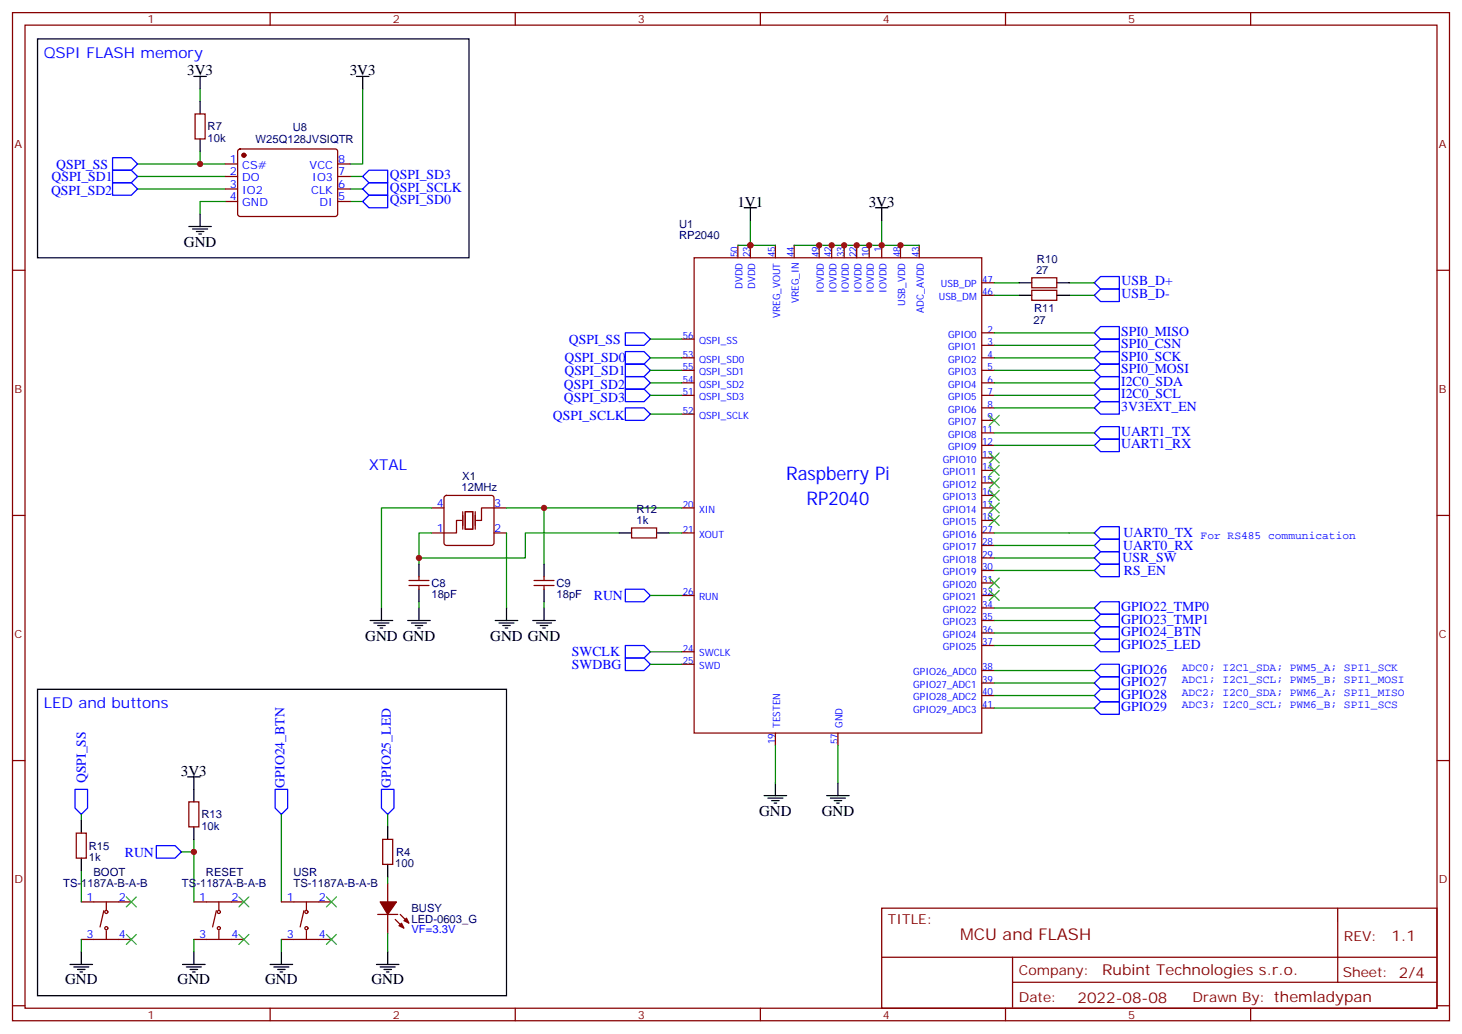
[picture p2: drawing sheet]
<svg xmlns="http://www.w3.org/2000/svg" width="412mm" height="292mm" viewBox="0 0 412 292" stroke-linecap="round" stroke-linejoin="round" font-family="sans-serif">
<g fill="none" stroke="#870000" stroke-width=".35">
<path d="M3.5 3.6h405.4v284.3h-405.4zM7.1 7.1h398.2v277.3h-398.2zM76.2 3.6v3.5M145.3 3.6v3.5M214.5 3.6v3.5M283.6 3.6v3.5M352.8 3.6v3.5M55 32.1h2.9v7.1h-2.9zM63.5 46.2h3.5M63.5 49.8h3.5M63.5 53.3h3.5M63.5 56.8h3.5"/>
<path d="M67.3 42.2l.4-.2 27.1 .1 .4 .6v17.9l-.7 .5-27-.1-.5-.6v-17.7zM95.2 46.2h3.6M95.2 49.8h3.6M95.2 53.3h3.6M95.2 56.8h3.6M3.5 76.2h3.6M195.8 72.7h81.1v134.1h-81.1zM208.1 69.2v3.5M211.7 69.2v3.5M218.7 69.2v3.5M224 69.2v3.5M231.1 69.2v3.5"/>
<path d="M234.6 69.2v3.5M238.1 69.2v3.5M241.7 69.2v3.5M245.2 69.2v3.5M248.7 69.2v3.5M254 69.2v3.5M259.3 69.2v3.5M276.9 79.8h3.6M291 78.4h7.1v2.8h-7.1zM405.3 76.2h3.6M192.3 95.6h3.5M276.9 83.3h3.6"/>
<path d="M276.9 97.4h3.6M276.9 93.9h3.6M291 81.9h7.1v2.8h-7.1zM192.3 111.5h3.5M192.3 108h3.5M192.3 104.5h3.5M192.3 100.9h3.5M192.3 116.8h3.5M276.9 118.6h3.6M276.9 115h3.6M276.9 111.5h3.6M276.9 108h3.6"/>
<path d="M276.9 104.5h3.6M276.9 100.9h3.6M125.5 139.9l.4-.2h12.7l.5 .2 .2 .5v12.7l-.2 .5-.5 .2h-12.7l-.5-.2-.2-.5v-12.7zM276.9 139.7h3.6M276.9 136.2h3.6M276.9 132.7h3.6M276.9 129.2h3.6M276.9 125.6h3.6M276.9 122.1h3.6M3.5 145.4h3.6M121.7 143.3h3.5M130.2 146.8h-1.4v3.5h-7.1"/>
<path d="M130.5 144.3v5M131.2 144.3h2.1v5h-2.1zM134.1 144.3v5M139.3 150.3h3.6M142.9 143.3h-7.1v3.5h-1.4M178.2 148.9h7v2.8h-7zM192.3 150.3h3.5M192.3 143.3h3.5M276.9 157.4h3.6M276.9 153.8h3.6M276.9 150.3h3.6M276.9 143.3h3.6"/>
<path d="M276.9 146.8h3.6M405.3 145.4h3.6M115.4 165.1h5.6M115.4 163.7h5.6M118.2 162.7v1M118.2 165.1v1.1M150.6 165.1h5.7M150.6 163.7h5.7M153.5 162.7v1M153.5 165.1v1.1M192.3 168h3.5M276.9 178.5h3.6"/>
<path d="M276.9 175h3.6M276.9 171.5h3.6M276.9 168h3.6M276.9 164.4h3.6M276.9 160.9h3.6M192.3 187.4h3.5M192.3 183.8h3.5M276.9 199.7h3.6M276.9 196.2h3.6M276.9 192.7h3.6M276.9 189.1h3.6M276.9 182.1h3.6"/>
<path d="M3.5 214.5h3.6M218.7 206.8v3.5M236.4 206.8v3.5M405.3 214.5h3.6M21.5 235h2.8v7h-2.8zM53.3 226.2h2.8v7h-2.8zM107.9 236.7h2.9v7.1h-2.9zM22.9 254.4h14.1M29.3 256.9l-1.1 4.5M30 254.4v2.5M54.7 254.4h14.1M61 256.9l-1 4.5"/>
<path d="M61.7 254.4v2.5M79.4 254.4h14.1M85.7 256.9l-1 4.5M86.4 254.4v2.5M109.4 249.1v5.3M109.4 257.9v5.3M248.7 256.2h156.6v28.2h-156.6zM377.3 256.2v20.9M22.9 265h14.1M30 262.5v2.5M54.7 265h14.1M61.7 262.5v2.5"/>
<path d="M79.4 265h14.1M86.4 262.5v2.5M248.7 270h156.5M285.6 277.1h119.6M285.6 270v14.1M3.5 283.7h3.6M76.2 284.4v3.5M145.3 284.4v3.5M214.5 284.4v3.5M283.6 284.4v3.5M352.8 284.4v3.5M405.3 283.7h3.6"/>
<circle cx="30" cy="257.2" r=".44"/>
<circle cx="61.7" cy="257.2" r=".44"/>
<circle cx="86.4" cy="257.2" r=".44"/>
<circle cx="30" cy="261.8" r=".44"/>
<circle cx="61.7" cy="261.8" r=".44"/>
<circle cx="86.4" cy="261.8" r=".44"/>
</g>
<g fill="none" stroke="#000" stroke-width=".35">
<path d="M10.6 11h121.7v61.7h-121.7zM54.7 21.6h3.5M56.4 21.6v3.5M56.4 28.6v3.5M56.4 39.2v3.5M100.5 21.6h3.6M102.3 21.6v3.5M209.9 58.6h3.5M211.7 58.6v3.5M246.9 58.6h3.6M248.7 58.6v3.5M53.3 63.9h6.3"/>
<path d="M54.3 64.6h4.3M55.4 65.3h2.1M56.1 66h.7M56.4 60.4v3.5M287.5 79.8h3.5M298.1 79.8h3.5M287.5 83.3h3.5M298.1 83.3h3.5M118.2 159.1v3.6M153.5 159.1v3.6M174.6 150.3h3.6M185.2 150.3h3.5"/>
<path d="M104.4 175h6.4M105.5 175.7h4.2M106.5 176.4h2.2M107.2 177.1h.7M107.6 171.5v3.5M115 175h6.4M116.1 175.7h4.2M117.1 176.4h2.1M117.8 177.1h.7M118.2 166.2v3.5M118.2 171.5v3.5M139.7 175h6.3"/>
<path d="M140.8 175.7h4.2M141.8 176.4h2.1M142.5 177.1h.7M142.9 171.5v3.5M150.3 175h6.3M151.3 175.7h4.3M152.4 176.4h2.1M153.1 177.1h.7M153.5 166.2v3.5M153.5 171.5v3.5M10.6 194.4h132.3v86.4h-132.3zM52.9 219.1h3.5"/>
<path d="M54.7 219.1v7.1M22.9 231.5v3.5M54.7 233.2v3.5M109.4 233.2v3.5M215.5 224.4h6.4M216.6 225.1h4.2M217.7 225.8h2.1M218.4 226.5h.7M218.7 220.9v3.5M233.2 224.4h6.3M234.2 225.1h4.3M235.3 225.8h2.1"/>
<path d="M236 226.5h.7M236.4 220.9v3.5M22.9 242v3.6M109.4 243.8v3.5M19.8 272h6.3M20.8 272.7h4.2M21.9 273.4h2.1M22.6 274.1h.7M22.9 268.5v3.5M51.5 272h6.4M52.6 272.7h4.2M53.6 273.4h2.1"/>
<path d="M54.3 274.1h.7M54.7 268.5v3.5M76.2 272h6.3M77.3 272.7h4.2M78.3 273.4h2.1M79 274.1h.7M79.4 268.5v3.5M106.2 272h6.3M107.2 272.7h4.3M108.3 273.4h2.1M109 274.1h.7M109.4 268.5v3.5"/>
</g>
<g fill="none" stroke="#008700" stroke-width=".35">
<path d="M56.4 25.1v3.5M102.3 25.1v21.1h-3.5M38.8 49.8h24.7M38.8 53.3h24.7M38.8 46.2h17.6M56.4 42.7v3.5h7.1M63.5 56.8h-7.1v3.6M98.8 56.8h3.5M98.8 49.8h3.5M98.8 53.3h3.5M211.7 62.1v7.1h-3.6M211.7 69.2h7"/>
<path d="M248.7 62.1v7.1h-24.7M248.7 69.2h10.6M280.5 79.8h7M301.6 79.8h7.1M183.4 95.6h8.9M280.5 83.3h7M280.5 97.4h28.2M280.5 93.9h28.2M301.6 83.3h7.1M183.4 116.8h8.9M183.4 100.9h8.9M183.4 104.5h8.9"/>
<path d="M183.4 108h8.9M183.4 111.5h8.9M280.5 100.9h28.2M280.5 104.5h28.2M280.5 108h28.2M280.5 111.5h28.2M280.5 115h28.2M280.5 122.1h28.2M280.5 125.6h28.2M118.2 157.4v1.7M121.7 150.3h-3.5v7.1h30v-7.1h26.4M121.7 143.3h-14.1v28.2"/>
<path d="M142.9 143.3h49.4M142.9 150.3v21.2M153.5 143.3v15.8M188.7 150.3h3.6M280.5 150.3h28.2M280.5 153.8h28.2M280.5 157.4h28.2M118.2 169.7v1.8M153.5 169.7v1.8M183.4 168h8.9M280.5 175h28.2M280.5 171.5h28.2"/>
<path d="M280.5 178.5h28.2M280.5 160.9h28.2M183.4 187.4h8.9M183.4 183.8h8.9M280.5 189.1h28.2M280.5 192.7h28.2M280.5 196.2h28.2M280.5 199.7h28.2M280.5 182.1h28.2M218.7 210.3v10.6M236.4 210.3v10.6M22.9 229.7v1.8"/>
<path d="M54.7 236.7v3.6M79.4 229.7v24.7M109.4 229.7v3.5M22.9 245.6v8.8M51.2 240.3h3.5v14.1M109.4 247.3v1.8M22.9 265v3.5M54.7 265v3.5M79.4 265v3.5M109.4 263.2v5.3"/>
</g>
<g fill="none" stroke="#00f" stroke-width=".35">
<path d="M31.7 48h5.3l1.8 1.8-1.8 1.7h-5.3zM31.7 51.5h5.3l1.8 1.8-1.8 1.8h-5.3zM31.7 44.5h5.3l1.8 1.7-1.8 1.8h-5.3zM102.3 49.8l1.8-1.8h5.3v3.5h-5.3zM102.3 56.8l1.8-1.7h5.3v3.5h-5.3zM102.3 53.3l1.8-1.8h5.3v3.6h-5.3zM310.4 78h5.3v3.5h-5.3l-1.7-1.7zM176.4 93.9h5.3l1.7 1.7-1.7 1.8h-5.3zM176.4 99.2h5.3l1.7 1.7-1.7 1.8h-5.3zM308.7 83.3l1.7-1.8h5.3v3.6h-5.3zM308.7 97.4l1.7-1.8h5.3v3.6h-5.3zM310.4 92.1h5.3v3.5h-5.3l-1.7-1.7z"/>
<path d="M310.4 99.2h5.3v3.5h-5.3l-1.7-1.8zM176.4 115h5.3l1.7 1.8-1.7 1.8h-5.3zM176.4 102.7h5.3l1.7 1.8-1.7 1.7h-5.3zM176.4 106.2h5.3l1.7 1.8-1.7 1.7h-5.3zM176.4 109.7h5.3l1.7 1.8-1.7 1.8h-5.3zM308.7 108l1.7-1.8h5.3v3.5h-5.3zM308.7 111.5l1.7-1.8h5.3v3.6h-5.3zM310.4 102.7h5.3v3.5h-5.3l-1.7-1.7zM310.4 113.3h5.3v3.5h-5.3l-1.7-1.8zM308.7 125.6l1.7-1.7h5.3v3.5h-5.3zM310.4 120.3h5.3v3.6h-5.3l-1.7-1.8zM308.7 150.3l1.7-1.7h5.3v3.5h-5.3z"/>
<path d="M308.7 157.4l1.7-1.8h5.3v3.5h-5.3zM310.4 152.1h5.3v3.5h-5.3l-1.7-1.8zM310.4 159.1h5.3v3.6h-5.3l-1.7-1.8zM176.4 166.2h5.3l1.7 1.8-1.7 1.7h-5.3zM308.7 171.5l1.7-1.8h5.3v3.5h-5.3zM310.4 173.2h5.3v3.6h-5.3l-1.7-1.8zM310.4 176.8h5.3v3.5h-5.3l-1.7-1.8zM176.4 182.1h5.3l1.7 1.7-1.7 1.8h-5.3zM176.4 185.6h5.3l1.7 1.8-1.7 1.7h-5.3zM308.7 196.2l1.7-1.8h5.3v3.5h-5.3zM308.7 192.7l1.7-1.8h5.3v3.5h-5.3zM308.7 189.1l1.7-1.7h5.3v3.5h-5.3z"/>
<path d="M310.4 197.9h5.3v3.6h-5.3l-1.7-1.8zM310.4 180.3h5.3v3.5h-5.3l-1.7-1.7zM21.2 222.6h3.5v5.3l-1.8 1.8-1.7-1.8zM44.1 238.5h5.3l1.8 1.8-1.8 1.7h-5.3zM77.6 222.6h3.5v5.3l-1.7 1.8-1.8-1.8zM107.6 222.6h3.5v5.3l-1.7 1.8-1.8-1.8z"/>
</g>
<g fill="#870000" stroke="#870000" stroke-width=".35">
<path d="M112.5 261.1l.7-.7 .7 1.4z"/>
<path d="M113.9 259.7l.8-.7 .7 1.4z"/>
<path d="M111.5 259.3l1.4 1.4z"/>
<path d="M112.9 257.9l1.4 1.4z"/>
<path d="M106.5 257.9h5.7z"/>
<path d="M107.2 254.4h4.6l-2.4 3.5z"/>
<circle cx="68.8" cy="43.8" r=".53"/>
</g>
<g fill="none" stroke="#3c3" stroke-width=".35">
<path d="M279 117.2l2.9 2.8M281.9 117.2l-2.9 2.8M279 131.3l2.9 2.8M279 134.8l2.9 2.8M279 138.3l2.9 2.8M279 127.7l2.9 2.9M281.9 131.3l-2.9 2.8M281.9 134.8l-2.9 2.8M281.9 138.3l-2.9 2.8M281.9 127.7l-2.9 2.9M279 141.9l2.9 2.8M279 145.4l2.9 2.8"/>
<path d="M281.9 141.9l-2.9 2.8M281.9 145.4l-2.9 2.8M279 166.5l2.9 2.9M279 163l2.9 2.8M281.9 166.5l-2.9 2.9M281.9 163l-2.9 2.8M35.6 253l2.9 2.8M38.5 253l-2.9 2.8M67.4 253l2.8 2.8M70.2 253l-2.8 2.8M92.1 253l2.8 2.8M94.9 253l-2.8 2.8"/>
<path d="M35.6 263.6l2.9 2.8M38.5 263.6l-2.9 2.8M67.4 263.6l2.8 2.8M70.2 263.6l-2.8 2.8M92.1 263.6l2.8 2.8M94.9 263.6l-2.8 2.8"/>
</g>
<g fill="#c00">
<circle cx="248.7" cy="69.2" r=".88"/>
<circle cx="54.7" cy="240.3" r=".88"/>
<circle cx="56.4" cy="46.2" r=".88"/>
<circle cx="153.5" cy="143.3" r=".88"/>
<circle cx="254" cy="69.2" r=".88"/>
<circle cx="245.2" cy="69.2" r=".88"/>
<circle cx="241.7" cy="69.2" r=".88"/>
<circle cx="238.1" cy="69.2" r=".88"/>
<circle cx="234.6" cy="69.2" r=".88"/>
<circle cx="231.1" cy="69.2" r=".88"/>
<circle cx="211.7" cy="69.2" r=".88"/>
<circle cx="118.2" cy="157.4" r=".88"/>
</g>
<g font-size="5.3" fill="#00f">
<text x="221.7" y="135.3">Raspberry Pi</text>
<text x="227.5" y="142.4">RP2040</text>
</g>
<text font-size="4.6" fill="#800" x="270.8" y="265.2">MCU and FLASH</text>
<g font-size="4.2" fill="#00f">
<text x="12.3" y="16.3">QSPI FLASH memory</text>
<text x="104.1" y="132.7">XTAL</text>
<text x="12.3" y="199.7">LED and buttons</text>
</g>
<g font-size="4.2">
<text x="52.8" y="21.2">3V3</text>
<text x="98.7" y="21.2">3V3</text>
<text x="208" y="58.3">1V1</text>
<text x="245.1" y="58.3">3V3</text>
<text x="51.9" y="69.5">GND</text>
<text x="103" y="180.7">GND GND</text>
<text x="138.3" y="180.7">GND GND</text>
<text x="51" y="218.8">3V3</text>
<text x="214.1" y="230">GND</text>
<text x="231.8" y="230">GND</text>
<text x="18.3" y="277.7">GND</text>
<text x="50.1" y="277.7">GND</text>
<text x="74.8" y="277.7">GND</text>
<text x="104.8" y="277.7">GND</text>
</g>
<g font-size="4.2" fill="#800">
<text x="392.5" y="265.4">1.1</text>
<text x="310.9" y="275">Rubint Technologies s.r.o.</text>
<text x="304" y="282.8">2022-08-08</text>
</g>
<g font-size="3.9" fill="#00f">
<text x="15.8" y="47.6">QSPI_SS</text>
<text x="14.6" y="51">QSPI_SD1</text>
<text x="110" y="50.5">QSPI_SD3</text>
<text x="14.4" y="55">QSPI_SD2</text>
<text x="110" y="57.6">QSPI_SD0</text>
<text x="110" y="54">QSPI_SCLK</text>
<text x="316.4" y="80.5">USB_D+</text>
<text x="316.4" y="84">USB_D-</text>
<text x="316.2" y="94.7">SPI0_MISO</text>
<text x="160.5" y="96.9">QSPI_SS</text>
<text x="316.2" y="98.2">SPI0_CSN</text>
<text x="316.2" y="101.8">SPI0_SCK</text>
<text x="159.2" y="105.7">QSPI_SD1</text>
<text x="159.2" y="102.2">QSPI_SD0</text>
<text x="316.2" y="105.3">SPI0_MOSI</text>
<text x="159" y="109.7">QSPI_SD2</text>
<text x="159" y="113.4">QSPI_SD3</text>
<text x="316.2" y="108.8">I2C0_SDA</text>
<text x="316.2" y="112.4">I2C0_SCL</text>
<text x="155.9" y="118.6">QSPI_SCLK</text>
<text x="316.2" y="115.9">3V3EXT_EN</text>
<text x="316.2" y="122.9">UART1_TX</text>
<text x="316.2" y="126.5">UART1_RX</text>
<text x="316.8" y="155.1">UART0_RX</text>
<text x="316.9" y="151.6">UART0_TX</text>
<text x="316.6" y="158.6">USR_SW</text>
<text x="317" y="162.2">RS_EN</text>
<text x="167.5" y="169.3">RUN</text>
<text x="316.2" y="172.3">GPIO22_TMP0</text>
<text x="316.2" y="175.9">GPIO23_TMP1</text>
<text x="316.2" y="179.4">GPIO24_BTN</text>
<text x="161.3" y="185.1">SWCLK</text>
<text x="316.2" y="182.9">GPIO25_LED</text>
<text x="161.3" y="188.6">SWDBG</text>
<text x="316.2" y="190">GPIO26</text>
<text x="316.2" y="197">GPIO28</text>
<text x="316.2" y="193.5">GPIO27</text>
<text x="316.2" y="200.6">GPIO29</text>
<text x="24.2" y="220.9" transform="rotate(-90 24.2 220.9)">QSPI_SS</text>
<text x="80.2" y="222.1" transform="rotate(-90 80.2 222.1)">GPIO24_BTN</text>
<text x="110.2" y="222.1" transform="rotate(-90 110.2 222.1)">GPIO25_LED</text>
<text x="35.2" y="241.6">RUN</text>
</g>
<g font-size="3.9" fill="#800">
<text x="250.5" y="260.7">TITLE:</text>
<text x="379.1" y="265.4">REV:</text>
<text x="287.4" y="274.9">Company:</text>
<text x="378.7" y="275.6">Sheet: 2/4</text>
<text x="287.4" y="282.6">Date:</text>
<text x="336.4" y="282.7">Drawn By: themladypan</text>
</g>
<g font-size="3.2" fill="#800">
<text x="41.6" y="6.6">1</text>
<text x="110.8" y="6.6">2</text>
<text x="179.9" y="6.6">3</text>
<text x="249.1" y="6.6">4</text>
<text x="318.2" y="6.6">5</text>
<text x="4.1" y="41.7">A</text>
<text x="405.9" y="41.7">A</text>
<text x="4.1" y="110.8">B</text>
<text x="405.9" y="110.8">B</text>
<text x="4.1" y="180">C</text>
<text x="405.9" y="180">C</text>
<text x="4.1" y="249.1">D</text>
<text x="405.9" y="249.1">D</text>
<text x="41.6" y="287.4">1</text>
<text x="110.8" y="287.4">2</text>
<text x="179.9" y="287.4">3</text>
<text x="249.1" y="287.4">4</text>
<text x="318.2" y="287.4">5</text>
</g>
<g font-size="3.2" fill="#000080">
<text x="58.6" y="40">10k</text>
<text x="58.6" y="36.8">R7</text>
<text x="72.1" y="40.4">W25Q128JVSIQTR</text>
<text x="82.6" y="36.8">U8</text>
<text x="191.6" y="64.2">U1</text>
<text x="191.6" y="67.4">RP2040</text>
<text x="292.2" y="77.3">27</text>
<text x="292.5" y="74.1">R10</text>
<text x="291.7" y="88">R11</text>
<text x="291.5" y="91.5">27</text>
<text x="130.4" y="135.3">X1</text>
<text x="130.2" y="138.5">12MHz</text>
<text x="179.5" y="147.8">1k</text>
<text x="179.5" y="144.7">R12</text>
<text x="121.7" y="165.6">C8</text>
<text x="157" y="165.6">C9</text>
<text x="121.7" y="168.7">18pF</text>
<text x="157" y="168.7">18pF</text>
<text x="56.8" y="230.8">R13</text>
<text x="25.1" y="239.7">R15</text>
<text x="56.8" y="234">10k</text>
<text x="25" y="242.8">1k</text>
<text x="111.5" y="244.6">100</text>
<text x="111.7" y="241.4">R4</text>
<text x="17.8" y="250.3">TS-1187A-B-A-B</text>
<text x="26.4" y="247">BOOT</text>
<text x="51.3" y="250.3">TS-1187A-B-A-B</text>
<text x="58.1" y="247">RESET</text>
<text x="82.8" y="250.1">TS-1187A-B-A-B</text>
<text x="82.8" y="247">USR</text>
<text x="116.1" y="257.3">BUSY</text>
<text x="116.1" y="260.4">LED-0603_G</text>
</g>
<g font-size="3.2" fill="#00f">
<text x="64.8" y="45.9">1</text>
<text x="68.3" y="47.7">CS#</text>
<text x="87.3" y="47.7">VCC</text>
<text x="95.4" y="45.9">8</text>
<text x="64.8" y="49.4">2</text>
<text x="64.8" y="53">3</text>
<text x="68.3" y="51.2">DO</text>
<text x="88.1" y="51.2">IO3</text>
<text x="95.4" y="53">6</text>
<text x="95.4" y="49.4">7</text>
<text x="64.8" y="56.5">4</text>
<text x="68.3" y="54.7">IO2</text>
<text x="68.3" y="58.2">GND</text>
<text x="87.8" y="54.7">CLK</text>
<text x="90.2" y="58.2">DI</text>
<text x="95.4" y="56.5">5</text>
<text x="123.2" y="142.9">4</text>
<text x="139.3" y="142.9">3</text>
<text x="123.2" y="150">1</text>
<text x="139.3" y="150">2</text>
<text x="338.7" y="152.1">For RS485 communication</text>
<text x="333.4" y="189.1">ADC0; I2C1_SDA; PWM5_A; SPI1_SCK</text>
<text x="333.4" y="192.7">ADC1; I2C1_SCL; PWM5_B; SPI1_MOSI</text>
<text x="333.4" y="196.2">ADC2; I2C0_SDA; PWM6_A; SPI1_MISO</text>
<text x="333.4" y="199.7">ADC3; I2C0_SCL; PWM6_B; SPI1_SCS</text>
<text x="24.4" y="254">1</text>
<text x="33.5" y="254">2</text>
<text x="56.2" y="254">1</text>
<text x="65.3" y="254">2</text>
<text x="80.9" y="254">1</text>
<text x="90" y="254">2</text>
<text x="116.1" y="263.2">VF=3.3V</text>
<text x="24.4" y="264.6">3</text>
<text x="33.5" y="264.6">4</text>
<text x="56.2" y="264.6">3</text>
<text x="65.3" y="264.6">4</text>
<text x="80.9" y="264.6">3</text>
<text x="90" y="264.6">4</text>
</g>
<g font-size="2.8" fill="#00f">
<text x="248.7" y="71.1" transform="rotate(-90 248.7 71.1)">1</text>
<text x="208.1" y="72.6" transform="rotate(-90 208.1 72.6)">50</text>
<text x="211.6" y="72.6" transform="rotate(-90 211.6 72.6)">23</text>
<text x="218.7" y="72.6" transform="rotate(-90 218.7 72.6)">45</text>
<text x="224" y="72.6" transform="rotate(-90 224 72.6)">44</text>
<text x="231" y="72.6" transform="rotate(-90 231 72.6)">49</text>
<text x="234.6" y="72.6" transform="rotate(-90 234.6 72.6)">42</text>
<text x="238.1" y="72.6" transform="rotate(-90 238.1 72.6)">33</text>
<text x="241.6" y="72.6" transform="rotate(-90 241.6 72.6)">22</text>
<text x="245.1" y="72.6" transform="rotate(-90 245.1 72.6)">10</text>
<text x="254" y="72.6" transform="rotate(-90 254 72.6)">48</text>
<text x="259.3" y="72.6" transform="rotate(-90 259.3 72.6)">43</text>
<text x="209.5" y="81.5" transform="rotate(-90 209.5 81.5)">DVDD</text>
<text x="213" y="81.5" transform="rotate(-90 213 81.5)">DVDD</text>
<text x="232.4" y="82.7" transform="rotate(-90 232.4 82.7)">IOVDD</text>
<text x="235.9" y="82.7" transform="rotate(-90 235.9 82.7)">IOVDD</text>
<text x="239.4" y="82.7" transform="rotate(-90 239.4 82.7)">IOVDD</text>
<text x="243" y="82.7" transform="rotate(-90 243 82.7)">IOVDD</text>
<text x="246.5" y="82.7" transform="rotate(-90 246.5 82.7)">IOVDD</text>
<text x="250" y="82.7" transform="rotate(-90 250 82.7)">IOVDD</text>
<text x="265.4" y="81.1">USB_DP</text>
<text x="277" y="79.7">47</text>
<text x="277" y="83.3">46</text>
<text x="220" y="89.7" transform="rotate(-90 220 89.7)">VREG_VOUT</text>
<text x="225.3" y="85.5" transform="rotate(-90 225.3 85.5)">VREG_IN</text>
<text x="255.3" y="86.2" transform="rotate(-90 255.3 86.2)">USB_VDD</text>
<text x="260.6" y="88.2" transform="rotate(-90 260.6 88.2)">ADC_AVDD</text>
<text x="264.8" y="84.6">USB_DM</text>
<text x="192.6" y="95.6">56</text>
<text x="267.5" y="95.2">GPIO0</text>
<text x="278.6" y="93.8">2</text>
<text x="192.6" y="100.9">53</text>
<text x="197.2" y="97">QSPI_SS</text>
<text x="267.5" y="98.7">GPIO1</text>
<text x="278.6" y="100.9">4</text>
<text x="278.6" y="97.4">3</text>
<text x="192.6" y="104.4">55</text>
<text x="192.6" y="107.9">54</text>
<text x="197.2" y="105.8">QSPI_SD1</text>
<text x="197.2" y="102.3">QSPI_SD0</text>
<text x="267.5" y="105.8">GPIO3</text>
<text x="267.5" y="102.3">GPIO2</text>
<text x="278.6" y="107.9">6</text>
<text x="278.6" y="104.4">5</text>
<text x="192.6" y="111.5">51</text>
<text x="197.2" y="109.3">QSPI_SD2</text>
<text x="197.2" y="112.8">QSPI_SD3</text>
<text x="267.5" y="112.8">GPIO5</text>
<text x="267.5" y="109.3">GPIO4</text>
<text x="278.6" y="111.5">7</text>
<text x="192.6" y="116.8">52</text>
<text x="197.2" y="118.1">QSPI_SCLK</text>
<text x="267.5" y="119.9">GPIO7</text>
<text x="267.5" y="116.4">GPIO6</text>
<text x="278.6" y="118.5">9</text>
<text x="278.6" y="115">8</text>
<text x="267.5" y="123.4">GPIO8</text>
<text x="277" y="125.6">12</text>
<text x="277" y="122.1">11</text>
<text x="266" y="130.5">GPIO10</text>
<text x="267.5" y="126.9">GPIO9</text>
<text x="277" y="129.1">13</text>
<text x="266" y="137.5">GPIO12</text>
<text x="266" y="134">GPIO11</text>
<text x="277" y="136.2">15</text>
<text x="277" y="132.6">14</text>
<text x="192.6" y="143.2">20</text>
<text x="266" y="141.1">GPIO13</text>
<text x="277" y="143.2">17</text>
<text x="277" y="139.7">16</text>
<text x="197.2" y="144.6">XIN</text>
<text x="266" y="148.1">GPIO15</text>
<text x="266" y="144.6">GPIO14</text>
<text x="277" y="146.8">18</text>
<text x="192.6" y="150.3">21</text>
<text x="197.2" y="151.6">XOUT</text>
<text x="266" y="155.2">GPIO17</text>
<text x="266" y="151.6">GPIO16</text>
<text x="277" y="153.8">28</text>
<text x="277" y="150.3">27</text>
<text x="266" y="158.7">GPIO18</text>
<text x="277" y="160.9">30</text>
<text x="277" y="157.3">29</text>
<text x="192.6" y="167.9">26</text>
<text x="266" y="165.8">GPIO20</text>
<text x="266" y="162.2">GPIO19</text>
<text x="277" y="167.9">32</text>
<text x="277" y="164.4">31</text>
<text x="197.2" y="169.3">RUN</text>
<text x="266" y="172.8">GPIO22</text>
<text x="266" y="169.3">GPIO21</text>
<text x="277" y="171.4">34</text>
<text x="266" y="179.9">GPIO24</text>
<text x="266" y="176.3">GPIO23</text>
<text x="277" y="178.5">36</text>
<text x="277" y="175">35</text>
<text x="192.6" y="183.8">24</text>
<text x="197.2" y="185.2">SWCLK</text>
<text x="266" y="183.4">GPIO25</text>
<text x="277" y="182">37</text>
<text x="192.6" y="187.3">25</text>
<text x="197.2" y="188.7">SWD</text>
<text x="257.6" y="190.4">GPIO26_ADC0</text>
<text x="277" y="189.1">38</text>
<text x="257.6" y="197.5">GPIO28_ADC2</text>
<text x="257.6" y="194">GPIO27_ADC1</text>
<text x="277" y="196.1">40</text>
<text x="277" y="192.6">39</text>
<text x="257.6" y="201">GPIO29_ADC3</text>
<text x="277" y="199.7">41</text>
<text x="218.7" y="209.9" transform="rotate(-90 218.7 209.9)">19</text>
<text x="220" y="205.4" transform="rotate(-90 220 205.4)">TESTEN</text>
<text x="236.3" y="209.9" transform="rotate(-90 236.3 209.9)">57</text>
<text x="237.7" y="205.4" transform="rotate(-90 237.7 205.4)">GND</text>
</g>
</svg>
